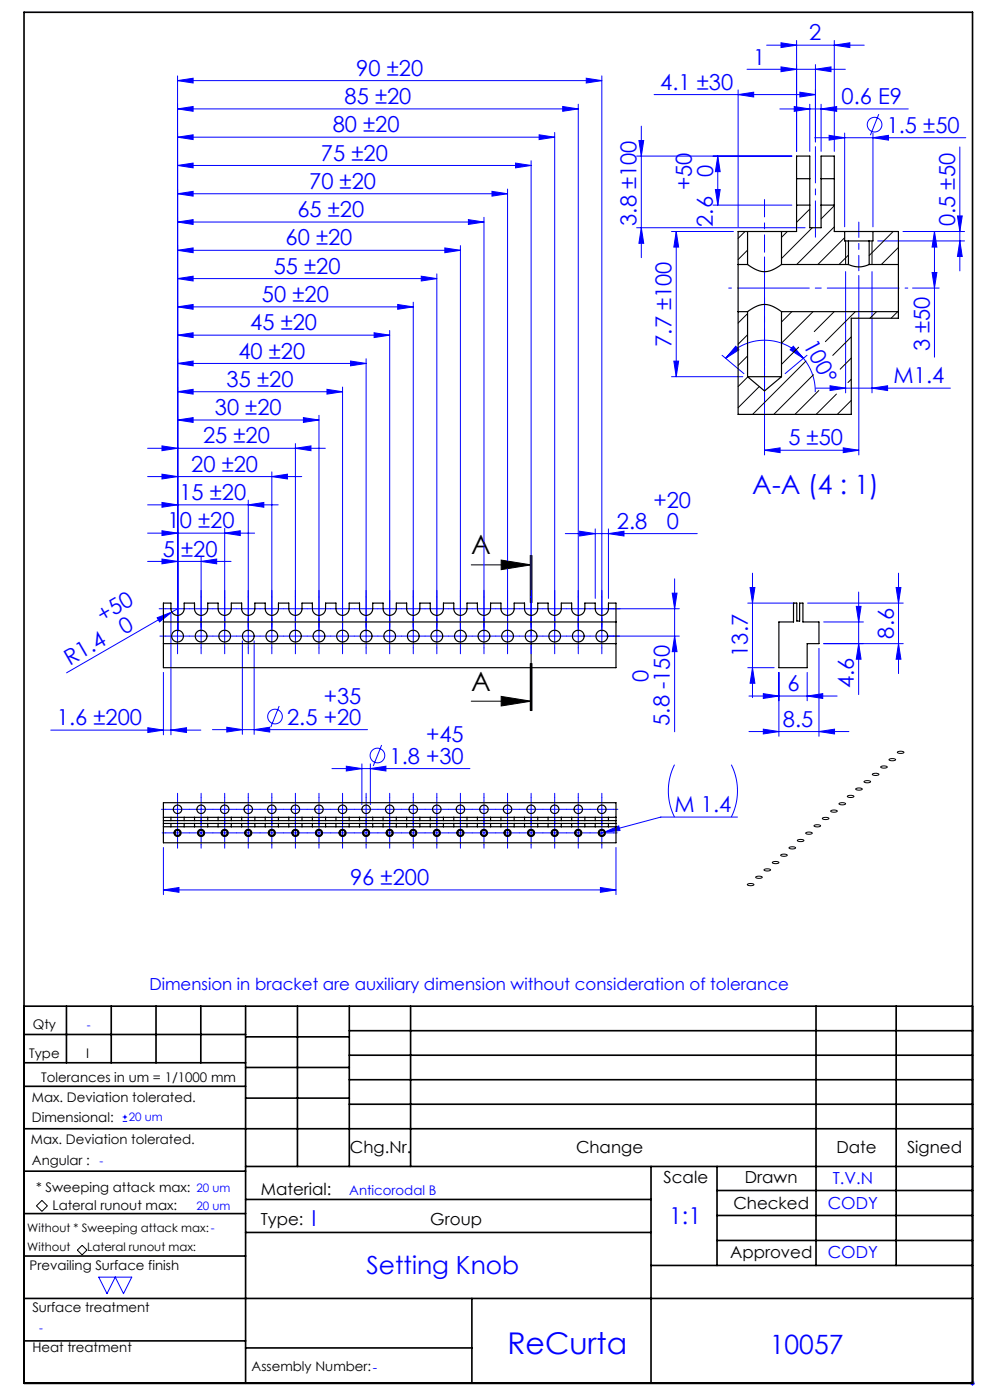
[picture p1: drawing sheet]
<svg xmlns="http://www.w3.org/2000/svg" width="210mm" height="297mm" viewBox="0 0 210 297" stroke-linecap="round" stroke-linejoin="round" font-family="sans-serif">
<g fill="none" stroke="#00f" stroke-width=".21">
<path d="M37.7 17.1l3.3-.5v1zM37.7 16.1v121.3M37.7 17.1h90M124.4 16.6l3.3 .5-3.3 .5zM127.7 16.1v117.8M156.6 19.1v29M158.5 14.7h20.8M162.6 9.6h20.7M165.7 14.2l3.3 .5-3.3 .5zM165.7 9.1l3.3 .5-3.3 .5zM169 8.6v23.5M169.7 19.6l3.3 .5-3.3 .5z"/>
<path d="M173 14.7l3.3-.5v1zM173 13.7v16.4M177 9.6l3.3-.5v1zM177 8.6v23.5M37.7 35.1l3.3-.5v1zM37.7 29.1l3.3-.5v1zM37.7 23.1l3.3-.5v1zM37.7 35.1h75M37.7 29.1h80M37.7 23.1h85M109.4 34.6l3.3 .5-3.3 .5zM112.7 34.1v99.8"/>
<path d="M114.4 28.6l3.3 .5-3.3 .5zM117.7 28.1v105.8M119.4 22.6l3.3 .5-3.3 .5zM122.7 22.1v111.8M135 33.1h33M135.5 29.8h1l-.5 3.3zM136 26.8v27.9M138.7 20.1h34.3M152.3 33.1v10.4M152.3 33.1l.5 3.3h-1.1zM156.6 20.1l3.3-.5v1zM165.4 23.1h27.3"/>
<path d="M168.5 22.6l3.3 .5-3.3 .5zM171.8 22.1v10M172.8 29.2h32.1M174.2 23.1l3.3-.5v1zM174.2 22.1v10M175.9 28.7l3.3 .5-3.3 .5zM179.2 28.2v19.9M185.2 29.2l3.3-.5v1zM185.2 28.2v19.9M186.4 24.2l-1.8 4.5M203.6 31.2v26.3M37.7 59.1l3.3-.5v1z"/>
<path d="M37.7 53.1l3.3-.5v1zM37.7 47.1l3.3-.5v1zM37.7 41.1l3.3-.5v1zM37.7 59.1h55M37.7 53.1h60M37.7 47.1h65M37.7 41.1h70M89.4 58.6l3.3 .5-3.3 .5zM92.7 58.1v75.8M94.4 52.6l3.3 .5-3.3 .5zM97.7 52.1v81.8M99.4 46.6l3.3 .5-3.3 .5z"/>
<path d="M102.7 46.1v87.8M104.4 40.6l3.3 .5-3.3 .5zM107.7 40.1v93.8M135 48.3h35.8M136 48.3l.5 3.3h-1zM142.4 49.1h13.2M143.4 49.1v30.8M143.4 49.1l.5 3.3h-1zM151.3 43.5h16.7M151.7 40.2h1.1l-.5 3.3zM162.2 54.5v42M179.4 57.6v25.7"/>
<path d="M182.2 58.4v38.1M185 57.6v25.7M186.2 51.1h18.4M191.6 49.1h13M197.7 57.8h1l-.5 3.3zM198.2 49.1v26.7M198.2 49.1l.5 3.3h-1zM203.1 45.8h1l-.5 3.3zM203.6 51.1l.5 3.3h-1zM37.7 77.1l3.3-.5v1zM37.7 71.1l3.3-.5v1zM37.7 65.1l3.3-.5v1z"/>
<path d="M37.7 77.1h40M37.7 71.1h45M37.7 65.1h50M74.4 76.6l3.3 .5-3.3 .5zM77.7 76.1v57.8M79.4 70.6l3.3 .5-3.3 .5zM82.7 70.1v63.8M84.4 64.6l3.3 .5-3.3 .5zM87.7 64.1v69.8M142.4 79.9h15.2M142.9 76.6h1l-.5 3.3zM153.2 75.4l4.6 3.9"/>
<path d="M153.9 76a10.8 10.8 0 0 1 16.5 0M156.1 73.5l.6 .7-2.8 1.8zM168.3 73.5l2.1 2.5-2.8-1.8zM170.4 76a10.8 10.8 0 0 1 2.5 7.2M171.2 75.4l-4.7 3.9M193.6 61.1h5.6M31.3 95.1h37.7M34.4 94.6l3.3 .5-3.3 .5zM37.7 89.1l3.3-.5v1zM37.7 83.1l3.3-.5v1zM37.7 89.1h30M37.7 83.1h35"/>
<path d="M62.7 95.1l3.3-.5v1zM62.7 94.1v39.8M64.4 88.6l3.3 .5-3.3 .5zM67.7 88.1v45.8M69.4 82.6l3.3 .5-3.3 .5zM72.7 82.1v51.8M162.2 95.5l3.3-.5v1zM162.2 95.5h20M173 82.3h28.6M176.1 81.8l3.3 .5-3.3 .6zM178.9 95l3.3 .5-3.3 .5zM185 82.3l3.3-.5v1.1z"/>
<path d="M31.3 113.1h22.7M31.3 107.1h27.7M31.3 101.1h32.7M31.3 119.1h17.7M34.4 112.6l3.3 .5-3.3 .5zM34.4 106.6l3.3 .5-3.3 .5zM34.4 100.6l3.3 .5-3.3 .5zM34.4 118.6l3.3 .5-3.3 .5zM42.7 119.1l3.3-.5v1zM42.7 118.1v15.8M47.7 113.1l3.3-.5v1zM47.7 112.1v21.8"/>
<path d="M52.7 107.1l3.3-.5v1zM52.7 106.1v27.8M57.7 101.1l3.3-.5v1zM57.7 100.1v33.8M119.9 113.2h28M123 112.7l3.3 .5-3.3 .5zM126.3 112.2v14.7M129.1 113.2l3.3-.5v1zM129.1 112.2v14.7M33.3 131.1l3.1-1.3-2.6 2.1zM35.2 134.9h5M36.3 130.1v25.8"/>
<path d="M36.4 129.8l-22.3 12.9M37.7 129.1l-1.3 .7M51.4 135.9v19.9M53.9 135.9v19.9M125.2 129.1h18.9M128.7 134.9h15.4M142.6 125.8h1l-.5 3.3zM143.1 122.8v32.4M143.1 134.9l.5 3.3h-1zM158.6 127.9h10M159.1 124.6h1l-.5 3.3zM159.6 121.6v26.4"/>
<path d="M171.3 127.9h20.3M173.7 137.5v18.7M174.7 136.5h16.9M174.7 131.9h8.4M181.6 128.6h1l-.5 3.3zM182.1 136.5l.5 3.3h-1zM182.1 125.6v21.8M190.1 124.6h1l-.5 3.3zM190.6 121.6v21.3M190.6 136.5l.5 3.3h-1zM10.8 154.9h31.8M31.4 154.4l3.3 .5-3.3 .5z"/>
<path d="M34.7 142.6v13.3M36.3 154.9l3.3-.5v1zM45.1 154.8h32.9M48.1 154.3l3.3 .5-3.3 .5zM53.9 154.8l3.3-.5v1zM59.2 149.8l-1.8 4.4M81 158.1l-1.8 4.4M158.6 141.6h5.6M158.9 155.2h21.2M158.9 147.7h18.7M159.6 141.6l.5 3.3h-1zM161.9 154.7l3.3 .5-3.3 .5z"/>
<path d="M161.9 147.2l3.3 .5-3.3 .5zM165.2 142.6v13.6M171.2 147.7l3.3-.5v1zM171.2 142.6v6.1M173.7 155.2l3.3-.5v1zM34.7 179.8v10M40.2 176.7h5M40.2 171.7h5M42.7 169.2v10M70.4 163.1h29.3M73.5 162.5l3.3 .6-3.3 .5zM76.8 162.1v8.6"/>
<path d="M78.6 163.1l3.3-.6v1.1zM78.6 162.1v8.6M128.2 176.5l3.1-1.3 .2 1zM130.7 179.8v10M143.1 162.2a12.4 12.4 0 0 0 0 11.1M155.1 162.2a12.4 12.4 0 0 1 0 11.1M156.4 173.3h-16.2l-13.1 3.5M34.7 188.8l3.3-.5v1zM34.7 188.8h96M127.4 188.3l3.3 .5-3.3 .5zM26 237.9h1M26 237h1"/>
<path d="M26.5 236.5v.9M20.9 270.9h7l-1.7 3.5-1.8-3.5-1.7 3.5zM205.8 293.5h1M205.9 293.1l.7 .7M206.3 293v1M206.6 293.1l-.7 .7"/>
<circle cx="185.5" cy="26.4" r="1.56"/>
<circle cx="58.3" cy="152" r="1.56"/>
<circle cx="80.1" cy="160.3" r="1.56"/>
</g>
<g fill="none" stroke="#000" stroke-width=".21">
<path d="M179.4 51.1v5M185 51.1v5M100 119.8h12.7M106.3 118.8l6.4 1-6.4 1zM112.5 117.8v10M112.7 117.8v10M112.8 117.8v10M100 148.8h12.7M106.3 147.7l6.4 1.1-6.4 1zM112.5 140.8v10M112.7 140.8v10M112.8 140.8v10z"/>
<path d="M190.4 159.5a1.06 1.06 0 0 1 1.3 .2 1.01 1.01 0 0 1-1.3-.2zM37.8 176a.7 .7 0 0 0-.8 .5 .7 .7 0 0 0 .5 .9 .7 .7 0 0 0 .8-.5M42.8 176a.7 .7 0 0 0-.8 .5 .7 .7 0 0 0 .5 .9 .7 .7 0 0 0 .8-.5M47.8 176a.7 .7 0 0 0-.8 .5 .7 .7 0 0 0 .5 .9 .7 .7 0 0 0 .8-.5M52.8 176a.7 .7 0 0 0-.8 .5 .7 .7 0 0 0 .5 .9 .7 .7 0 0 0 .8-.5M57.8 176a.7 .7 0 0 0-.8 .5 .7 .7 0 0 0 .5 .9 .7 .7 0 0 0 .8-.5M62.8 176a.7 .7 0 0 0-.8 .5 .7 .7 0 0 0 .5 .9 .7 .7 0 0 0 .8-.5M67.8 176a.7 .7 0 0 0-.8 .5 .7 .7 0 0 0 .5 .9 .7 .7 0 0 0 .8-.5M72.8 176a.7 .7 0 0 0-.8 .5 .7 .7 0 0 0 .5 .9 .7 .7 0 0 0 .8-.5M77.8 176a.7 .7 0 0 0-.8 .5 .7 .7 0 0 0 .5 .9 .7 .7 0 0 0 .8-.5M82.8 176a.7 .7 0 0 0-.8 .5 .7 .7 0 0 0 .5 .9 .7 .7 0 0 0 .8-.5M87.8 176a.7 .7 0 0 0-.8 .5 .7 .7 0 0 0 .5 .9 .7 .7 0 0 0 .8-.5"/>
<path d="M92.8 176a.7 .7 0 0 0-.8 .5 .7 .7 0 0 0 .5 .9 .7 .7 0 0 0 .8-.5M97.8 176a.7 .7 0 0 0-.8 .5 .7 .7 0 0 0 .5 .9 .7 .7 0 0 0 .8-.5M102.8 176a.7 .7 0 0 0-.8 .5 .7 .7 0 0 0 .5 .9 .7 .7 0 0 0 .8-.5M107.8 176a.7 .7 0 0 0-.8 .5 .7 .7 0 0 0 .5 .9 .7 .7 0 0 0 .8-.5M112.8 176a.7 .7 0 0 0-.8 .5 .7 .7 0 0 0 .5 .9 .7 .7 0 0 0 .8-.5M117.8 176a.7 .7 0 0 0-.8 .5 .7 .7 0 0 0 .5 .9 .7 .7 0 0 0 .8-.5M122.8 176a.7 .7 0 0 0-.8 .5 .7 .7 0 0 0 .5 .9 .7 .7 0 0 0 .8-.5M127.8 176a.7 .7 0 0 0-.8 .5 .7 .7 0 0 0 .5 .9 .7 .7 0 0 0 .8-.5M167.4 179.8a1.06 1.06 0 0 1 1.3 .1 1.02 1.02 0 0 1-1.3-.1zM169.2 178.2a1.06 1.06 0 0 1 1.3 .2 1.01 1.01 0 0 1-1.3-.2zM170.9 176.7a1.06 1.06 0 0 1 1.4 .1 1.01 1.01 0 0 1-1.4-.1zM172.7 175.1a1.06 1.06 0 0 1 1.3 .1 1.02 1.02 0 0 1-1.3-.1z"/>
<path d="M174.5 173.6a1.06 1.06 0 0 1 1.3 .1 1.01 1.01 0 0 1-1.3-.1zM176.2 172a1.06 1.06 0 0 1 1.4 .1 1.01 1.01 0 0 1-1.4-.1zM178 170.4a1.06 1.06 0 0 1 1.4 .2 1.01 1.01 0 0 1-1.4-.2zM179.8 168.9a1.06 1.06 0 0 1 1.3 .1 1.02 1.02 0 0 1-1.3-.1zM181.5 167.3a1.06 1.06 0 0 1 1.4 .2 1.01 1.01 0 0 1-1.4-.2zM183.3 165.8a1.06 1.06 0 0 1 1.4 .1 1.01 1.01 0 0 1-1.4-.1zM185.1 164.2a1.06 1.06 0 0 1 1.3 .1 1.02 1.02 0 0 1-1.3-.1zM186.8 162.6a1.06 1.06 0 0 1 1.4 .2 1.01 1.01 0 0 1-1.4-.2zM188.6 161.1a1.06 1.06 0 0 1 1.4 .1 1.01 1.01 0 0 1-1.4-.1zM158.6 187.6a1.06 1.06 0 0 1 1.3 .1 1.01 1.01 0 0 1-1.3-.1zM160.3 186a1.06 1.06 0 0 1 1.4 .2 1.02 1.02 0 0 1-1.4-.2zM162.1 184.5a1.06 1.06 0 0 1 1.3 .1 1.01 1.01 0 0 1-1.3-.1z"/>
<path d="M163.9 182.9a1.06 1.06 0 0 1 1.3 .1 1.01 1.01 0 0 1-1.3-.1zM165.6 181.4a1.06 1.06 0 0 1 1.4 .1 1.02 1.02 0 0 1-1.4-.1zM8.9 254.7l1.2 1.1-1.2 1.2-1.2-1.2zM16.4 265.2l1-1 1 1-1 1z"/>
</g>
<path d="M112.7 117.8v33" fill="none" stroke="#000" stroke-width=".21" stroke-dasharray="6.3 1.3 1.3 1.3" stroke-dashoffset="2"/>
<g fill="none" stroke="#00f" stroke-width=".21" stroke-dasharray="15.2 1.3 1.3 1.3">
<path d="M35.2 134.9h-1.3M35.2 129.1h-1.4M37.7 132.4v-1.2M37.7 137.4v1.3M37.7 129.1v-2.5M37.7 129.1h-2.5M37.7 129.1v2.5M37.7 129.1h2.5M37.7 126.6v-1.4M37.7 131.6v1.4M42.7 134.9v-2.5M42.7 134.9h-2.5"/>
<path d="M42.7 134.9v2.5M42.7 134.9h2.5M42.7 132.4v-1.2M42.7 137.4v1.3M42.7 129.1v-2.5M42.7 129.1h-2.5M42.7 129.1v2.5M42.7 129.1h2.5M42.7 126.6v-1.4M42.7 131.6v1.4M47.7 134.9v-2.5M47.7 134.9h-2.5"/>
<path d="M47.7 134.9v2.5M47.7 134.9h2.5M47.7 132.4v-1.2M47.7 137.4v1.3M47.7 129.1v-2.5M47.7 129.1h-2.5M47.7 129.1v2.5M47.7 129.1h2.5M47.7 126.6v-1.4M47.7 131.6v1.4M52.7 134.9v-2.5M52.7 134.9h-2.5"/>
<path d="M52.7 134.9v2.5M52.7 134.9h2.5M52.7 132.4v-1.2M52.7 137.4v1.3M52.7 129.1v-2.5M52.7 129.1h-2.5M52.7 129.1v2.5M52.7 129.1h2.5M52.7 126.6v-1.4M52.7 131.6v1.4M57.7 134.9v-2.5M57.7 134.9h-2.5"/>
<path d="M57.7 134.9v2.5M57.7 134.9h2.5M57.7 132.4v-1.2M57.7 137.4v1.3M57.7 129.1v-2.5M57.7 129.1h-2.5M57.7 129.1v2.5M57.7 129.1h2.5M57.7 126.6v-1.4M57.7 131.6v1.4M62.7 134.9v-2.5M62.7 134.9h-2.5"/>
<path d="M62.7 134.9v2.5M62.7 134.9h2.5M62.7 132.4v-1.2M62.7 137.4v1.3M62.7 129.1v-2.5M62.7 129.1h-2.5M62.7 129.1v2.5M62.7 129.1h2.5M62.7 126.6v-1.4M62.7 131.6v1.4M67.7 134.9v-2.5M67.7 134.9h-2.5"/>
<path d="M67.7 134.9v2.5M67.7 134.9h2.5M67.7 132.4v-1.2M67.7 137.4v1.3M67.7 129.1v-2.5M67.7 129.1h-2.5M67.7 129.1v2.5M67.7 129.1h2.5M67.7 126.6v-1.4M67.7 131.6v1.4M72.7 134.9v-2.5M72.7 134.9h-2.5"/>
<path d="M72.7 134.9v2.5M72.7 134.9h2.5M72.7 132.4v-1.2M72.7 137.4v1.3M72.7 129.1v-2.5M72.7 129.1h-2.5M72.7 129.1v2.5M72.7 129.1h2.5M72.7 126.6v-1.4M72.7 131.6v1.4M77.7 134.9v-2.5M77.7 134.9h-2.5"/>
<path d="M77.7 134.9v2.5M77.7 134.9h2.5M77.7 132.4v-1.2M77.7 137.4v1.3M77.7 129.1v-2.5M77.7 129.1h-2.5M77.7 129.1v2.5M77.7 129.1h2.5M77.7 126.6v-1.4M77.7 131.6v1.4M82.7 134.9v-2.5M82.7 134.9h-2.5"/>
<path d="M82.7 134.9v2.5M82.7 134.9h2.5M82.7 132.4v-1.2M82.7 137.4v1.3M82.7 129.1v-2.5M82.7 129.1h-2.5M82.7 129.1v2.5M82.7 129.1h2.5M82.7 126.6v-1.4M82.7 131.6v1.4M87.7 134.9v-2.5M87.7 134.9h-2.5"/>
<path d="M87.7 134.9v2.5M87.7 134.9h2.5M87.7 132.4v-1.2M87.7 137.4v1.3M87.7 129.1v-2.5M87.7 129.1h-2.5M87.7 129.1v2.5M87.7 129.1h2.5M87.7 126.6v-1.4M87.7 131.6v1.4M92.7 134.9v-2.5M92.7 134.9h-2.5"/>
<path d="M92.7 134.9v2.5M92.7 134.9h2.5M92.7 132.4v-1.2M92.7 137.4v1.3M92.7 129.1v-2.5M92.7 129.1h-2.5M92.7 129.1v2.5M92.7 129.1h2.5M92.7 126.6v-1.4M92.7 131.6v1.4M97.7 134.9v-2.5M97.7 134.9h-2.5"/>
<path d="M97.7 134.9v2.5M97.7 134.9h2.5M97.7 132.4v-1.2M97.7 137.4v1.3M97.7 129.1v-2.5M97.7 129.1h-2.5M97.7 129.1v2.5M97.7 129.1h2.5M97.7 126.6v-1.4M97.7 131.6v1.4M102.7 134.9v-2.5M102.7 134.9h-2.5"/>
<path d="M102.7 134.9v2.5M102.7 134.9h2.5M102.7 132.4v-1.2M102.7 137.4v1.3M102.7 129.1v-2.5M102.7 129.1h-2.5M102.7 129.1v2.5M102.7 129.1h2.5M102.7 126.6v-1.4M102.7 131.6v1.4M107.7 134.9v-2.5M107.7 134.9h-2.5"/>
<path d="M107.7 134.9v2.5M107.7 134.9h2.5M107.7 132.4v-1.2M107.7 137.4v1.3M107.7 129.1v-2.5M107.7 129.1h-2.5M107.7 129.1v2.5M107.7 129.1h2.5M107.7 126.6v-1.4M107.7 131.6v1.4M112.7 134.9v-2.5M112.7 134.9h-2.5"/>
<path d="M112.7 134.9v2.5M112.7 134.9h2.5M112.7 132.4v-1.2M112.7 137.4v1.3M112.7 129.1v-2.5M112.7 129.1h-2.5M112.7 129.1v2.5M112.7 129.1h2.5M112.7 126.6v-1.4M112.7 131.6v1.4M117.7 134.9v-2.5M117.7 134.9h-2.5"/>
<path d="M117.7 134.9v2.5M117.7 134.9h2.5M117.7 132.4v-1.2M117.7 137.4v1.3M117.7 129.1v-2.5M117.7 129.1h-2.5M117.7 129.1v2.5M117.7 129.1h2.5M117.7 126.6v-1.4M117.7 131.6v1.4M122.7 134.9v-2.5M122.7 134.9h-2.5"/>
<path d="M122.7 134.9v2.5M122.7 134.9h2.5M122.7 132.4v-1.2M122.7 137.4v1.3M122.7 129.1v-2.5M122.7 129.1h-2.5M122.7 129.1v2.5M122.7 129.1h2.5M122.7 126.6v-1.4M122.7 131.6v1.4M127.7 134.9v-2.5M127.7 134.9h-2.5"/>
<path d="M127.7 134.9v2.5M127.7 134.9h2.5M127.7 132.4v-1.2M127.7 137.4v1.3M127.7 126.6v-1.4M127.7 131.6v1.4M130.2 134.9h1.2M130.2 129.1h1.4M35.2 176.7h-.8M35.2 171.7h-.9M37.7 176.7v-2.5M37.7 176.7h-2.5"/>
<path d="M37.7 176.7v2.5M37.7 176.7h2.5M37.7 174.2v-.8M37.7 179.2v.7M37.7 171.7v-2.5M37.7 171.7h-2.5M37.7 171.7v2.5M37.7 171.7h2.5M37.7 169.2v-.9M37.7 174.2v.9M42.7 174.2v-.8M42.7 179.2v.7"/>
<path d="M42.7 169.2v-.9M42.7 174.2v.9M47.7 176.7v-2.5M47.7 176.7h-2.5M47.7 176.7v2.5M47.7 176.7h2.5M47.7 174.2v-.8M47.7 179.2v.7M47.7 171.7v-2.5M47.7 171.7h-2.5M47.7 171.7v2.5M47.7 171.7h2.5"/>
<path d="M47.7 169.2v-.9M47.7 174.2v.9M52.7 176.7v-2.5M52.7 176.7h-2.5M52.7 176.7v2.5M52.7 176.7h2.5M52.7 174.2v-.8M52.7 179.2v.7M52.7 171.7v-2.5M52.7 171.7h-2.5M52.7 171.7v2.5M52.7 171.7h2.5"/>
<path d="M52.7 169.2v-.9M52.7 174.2v.9M57.7 176.7v-2.5M57.7 176.7h-2.5M57.7 176.7v2.5M57.7 176.7h2.5M57.7 174.2v-.8M57.7 179.2v.7M57.7 171.7v-2.5M57.7 171.7h-2.5M57.7 171.7v2.5M57.7 171.7h2.5"/>
<path d="M57.7 169.2v-.9M57.7 174.2v.9M62.7 176.7v-2.5M62.7 176.7h-2.5M62.7 176.7v2.5M62.7 176.7h2.5M62.7 174.2v-.8M62.7 179.2v.7M62.7 171.7v-2.5M62.7 171.7h-2.5M62.7 171.7v2.5M62.7 171.7h2.5"/>
<path d="M62.7 169.2v-.9M62.7 174.2v.9M67.7 176.7v-2.5M67.7 176.7h-2.5M67.7 176.7v2.5M67.7 176.7h2.5M67.7 174.2v-.8M67.7 179.2v.7M67.7 171.7v-2.5M67.7 171.7h-2.5M67.7 171.7v2.5M67.7 171.7h2.5"/>
<path d="M67.7 169.2v-.9M67.7 174.2v.9M72.7 176.7v-2.5M72.7 176.7h-2.5M72.7 176.7v2.5M72.7 176.7h2.5M72.7 174.2v-.8M72.7 179.2v.7M72.7 171.7v-2.5M72.7 171.7h-2.5M72.7 171.7v2.5M72.7 171.7h2.5"/>
<path d="M72.7 169.2v-.9M72.7 174.2v.9M77.7 176.7v-2.5M77.7 176.7h-2.5M77.7 176.7v2.5M77.7 176.7h2.5M77.7 174.2v-.8M77.7 179.2v.7M77.7 171.7v-2.5M77.7 171.7h-2.5M77.7 171.7v2.5M77.7 171.7h2.5"/>
<path d="M77.7 169.2v-.9M77.7 174.2v.9M82.7 176.7v-2.5M82.7 176.7h-2.5M82.7 176.7v2.5M82.7 176.7h2.5M82.7 174.2v-.8M82.7 179.2v.7M82.7 171.7v-2.5M82.7 171.7h-2.5M82.7 171.7v2.5M82.7 171.7h2.5"/>
<path d="M82.7 169.2v-.9M82.7 174.2v.9M87.7 176.7v-2.5M87.7 176.7h-2.5M87.7 176.7v2.5M87.7 176.7h2.5M87.7 174.2v-.8M87.7 179.2v.7M87.7 171.7v-2.5M87.7 171.7h-2.5M87.7 171.7v2.5M87.7 171.7h2.5"/>
<path d="M87.7 169.2v-.9M87.7 174.2v.9M92.7 176.7v-2.5M92.7 176.7h-2.5M92.7 176.7v2.5M92.7 176.7h2.5M92.7 174.2v-.8M92.7 179.2v.7M92.7 171.7v-2.5M92.7 171.7h-2.5M92.7 171.7v2.5M92.7 171.7h2.5"/>
<path d="M92.7 169.2v-.9M92.7 174.2v.9M97.7 176.7v-2.5M97.7 176.7h-2.5M97.7 176.7v2.5M97.7 176.7h2.5M97.7 174.2v-.8M97.7 179.2v.7M97.7 171.7v-2.5M97.7 171.7h-2.5M97.7 171.7v2.5M97.7 171.7h2.5"/>
<path d="M97.7 169.2v-.9M97.7 174.2v.9M102.7 176.7v-2.5M102.7 176.7h-2.5M102.7 176.7v2.5M102.7 176.7h2.5M102.7 174.2v-.8M102.7 179.2v.7M102.7 171.7v-2.5M102.7 171.7h-2.5M102.7 171.7v2.5M102.7 171.7h2.5"/>
<path d="M102.7 169.2v-.9M102.7 174.2v.9M107.7 176.7v-2.5M107.7 176.7h-2.5M107.7 176.7v2.5M107.7 176.7h2.5M107.7 174.2v-.8M107.7 179.2v.7M107.7 171.7v-2.5M107.7 171.7h-2.5M107.7 171.7v2.5M107.7 171.7h2.5"/>
<path d="M107.7 169.2v-.9M107.7 174.2v.9M112.7 176.7v-2.5M112.7 176.7h-2.5M112.7 176.7v2.5M112.7 176.7h2.5M112.7 174.2v-.8M112.7 179.2v.7M112.7 171.7v-2.5M112.7 171.7h-2.5M112.7 171.7v2.5M112.7 171.7h2.5"/>
<path d="M112.7 169.2v-.9M112.7 174.2v.9M117.7 176.7v-2.5M117.7 176.7h-2.5M117.7 176.7v2.5M117.7 176.7h2.5M117.7 174.2v-.8M117.7 179.2v.7M117.7 171.7v-2.5M117.7 171.7h-2.5M117.7 171.7v2.5M117.7 171.7h2.5"/>
<path d="M117.7 169.2v-.9M117.7 174.2v.9M122.7 176.7v-2.5M122.7 176.7h-2.5M122.7 176.7v2.5M122.7 176.7h2.5M122.7 174.2v-.8M122.7 179.2v.7M122.7 171.7v-2.5M122.7 171.7h-2.5M122.7 171.7v2.5M122.7 171.7h2.5"/>
<path d="M122.7 169.2v-.9M122.7 174.2v.9M127.7 176.7v-2.5M127.7 176.7h-2.5M127.7 176.7v2.5M127.7 176.7h2.5M127.7 174.2v-.8M127.7 179.2v.7M127.7 171.7v-2.5M127.7 171.7h-2.5M127.7 171.7v2.5M127.7 171.7h2.5"/>
<path d="M127.7 169.2v-.9M127.7 174.2v.9M130.2 176.7h.7M130.2 171.7h.9"/>
</g>
<path d="M182.2 57.4v-10.3" fill="none" stroke="#00f" stroke-width=".21" stroke-dasharray="15.2 1.3 1.3 1.3" stroke-dashoffset="12"/>
<path d="M154.6 61.1h38" fill="none" stroke="#00f" stroke-width=".21" stroke-dasharray="15.2 1.3 1.3 1.3" stroke-dashoffset="-1.9"/>
<path d="M162.2 53.5v-11.2" fill="none" stroke="#00f" stroke-width=".21" stroke-dasharray="15.2 1.3 1.3 1.3" stroke-dashoffset="11.6"/>
<path d="M162.2 77.6v-14.5" fill="none" stroke="#00f" stroke-width=".21" stroke-dasharray="15.2 1.3 1.3 1.3" stroke-dashoffset="7.3"/>
<path d="M162.2 77.9v7" fill="none" stroke="#00f" stroke-width=".21" stroke-dasharray="15.2 1.3 1.3 1.3" stroke-dashoffset="13.6"/>
<path d="M173 50.3v-19.2" fill="none" stroke="#00f" stroke-width=".21" stroke-dasharray="15.2 1.3 1.3 1.3" stroke-dashoffset="7.5"/>
<g fill="none" stroke="#000" stroke-width=".35">
<path d="M5.1 2.6h201.2v290.9h-201.2zM5.1 213.5h201.2M5.1 219.5h47M14.1 213.5v12M23.6 213.5v12M33.1 213.5v12M42.6 213.5v12M52.1 213.5v80M52.1 220h22M63.1 213.5v34M74.1 218.7h132.2M74.1 213.5v34"/>
<path d="M87.1 213.5v34M173.1 213.5v55M190.1 213.5v55M5.1 239.5h201.2M5.1 230.5h47M5.1 225.5h47M52.1 226.5h22M52.1 233h22M74.1 223.9h132.2M74.1 229.1h132.2M74.1 234.3h132.2M5.1 257.5h47"/>
<path d="M5.1 248.5h47M52.1 247.5h154.2M52.1 254.5h86M138.1 247.5v46M152.1 247.5v21M152.1 252.6h54.2M152.1 257.9h54.2M5.1 275.5h201.2M5.1 266.5h47M52.1 261.5h86M100.1 275.5v18M138.1 268.5h68.2"/>
<path d="M152.1 263.2h54.2M5.1 284.5h47M52.1 286h48"/>
</g>
<path d="M106.3 118.8l6.4 1-6.4 1zM106.3 147.7l6.4 1.1-6.4 1z" fill="#000"/>
<g fill="#00f">
<path d="M33.3 131.1l3.1-1.3-2.6 2.1z"/>
<path d="M168.3 73.5l2.1 2.5-2.8-1.8zM156.1 73.5l.6 .7-2.8 1.8z"/>
<path d="M185 82.3l3.3-.5v1.1zM176.1 81.8l3.3 .5-3.3 .6z"/>
<path d="M161.9 154.7l3.3 .5-3.3 .5zM173.7 155.2l3.3-.5v1zM161.9 147.2l3.3 .5-3.3 .5zM171.2 147.7l3.3-.5v1zM34.4 112.6l3.3 .5-3.3 .5zM47.7 113.1l3.3-.5v1zM34.4 106.6l3.3 .5-3.3 .5zM52.7 107.1l3.3-.5v1zM34.4 100.6l3.3 .5-3.3 .5zM57.7 101.1l3.3-.5v1zM34.4 94.6l3.3 .5-3.3 .5zM62.7 95.1l3.3-.5v1zM37.7 89.1l3.3-.5v1zM64.4 88.6l3.3 .5-3.3 .5zM37.7 83.1l3.3-.5v1zM69.4 82.6l3.3 .5-3.3 .5zM37.7 77.1l3.3-.5v1zM74.4 76.6l3.3 .5-3.3 .5zM37.7 71.1l3.3-.5v1zM79.4 70.6l3.3 .5-3.3 .5zM37.7 65.1l3.3-.5v1zM84.4 64.6l3.3 .5-3.3 .5zM37.7 59.1l3.3-.5v1zM89.4 58.6l3.3 .5-3.3 .5zM37.7 53.1l3.3-.5v1zM94.4 52.6l3.3 .5-3.3 .5zM37.7 47.1l3.3-.5v1zM99.4 46.6l3.3 .5-3.3 .5zM37.7 41.1l3.3-.5v1zM104.4 40.6l3.3 .5-3.3 .5zM37.7 35.1l3.3-.5v1zM109.4 34.6l3.3 .5-3.3 .5zM37.7 29.1l3.3-.5v1zM114.4 28.6l3.3 .5-3.3 .5zM37.7 23.1l3.3-.5v1zM119.4 22.6l3.3 .5-3.3 .5zM37.7 17.1l3.3-.5v1zM124.4 16.6l3.3 .5-3.3 .5zM48.1 154.3l3.3 .5-3.3 .5zM53.9 154.8l3.3-.5v1zM123 112.7l3.3 .5-3.3 .5zM129.1 113.2l3.3-.5v1zM73.5 162.5l3.3 .6-3.3 .5zM78.6 163.1l3.3-.6v1.1zM128.2 176.5l3.3-.3-.2-1zM156.6 20.1l3.3-.5v1zM169.7 19.6l3.3 .5-3.3 .5zM165.7 9.1l3.3 .5-3.3 .5zM177 9.6l3.3-.5v1zM162.2 95.5l3.3-.5v1zM178.9 95l3.3 .5-3.3 .5zM175.9 28.7l3.3 .5-3.3 .5zM185.2 29.2l3.3-.5v1z"/>
<path d="M34.4 118.6l3.3 .5-3.3 .5zM42.7 119.1l3.3-.5v1z"/>
<path d="M165.7 14.2l3.3 .5-3.3 .5zM173 14.7l3.3-.5v1z"/>
<path d="M197.7 57.8h1l-.5 3.3zM198.2 49.1l.5 3.3h-1z"/>
<path d="M142.9 76.6h1l-.5 3.3zM143.4 49.1l.5 3.3h-1z"/>
<path d="M142.6 125.8h1l-.5 3.3zM143.1 134.9l.5 3.3h-1z"/>
<path d="M190.1 124.6h1l-.5 3.3zM190.6 136.5l.5 3.3h-1z"/>
<path d="M159.1 124.6h1l-.5 3.3zM159.6 141.6l.5 3.3h-1zM181.6 128.6h1l-.5 3.3zM182.1 136.5l.5 3.3h-1zM152.3 33.1l.5 3.3h-1.1zM151.7 40.2h1.1l-.5 3.3zM135.5 29.8h1l-.5 3.3zM136 48.3l.5 3.3h-1zM203.1 45.8h1l-.5 3.3zM203.6 51.1l.5 3.3h-1z"/>
<path d="M34.7 188.8l3.3-.5v1zM127.4 188.3l3.3 .5-3.3 .5z"/>
<path d="M31.4 154.4l3.3 .5-3.3 .5zM36.3 154.9l3.3-.5v1zM168.5 22.6l3.3 .5-3.3 .5zM174.2 23.1l3.3-.5v1z"/>
</g>
<g fill="none" stroke="#000" stroke-width=".25">
<path d="M169 37.9v5.6M169 37.9v-4.8h2.8v4.8M169 37.9h2.8M171.8 37.9v5.6M174.2 37.9v5.6M174.2 37.9v-4.8h2.8v4.8M174.2 37.9h2.8M177 37.9v5.6M156.6 56.1v10M156.6 56.1h2M158.6 56.1a5 5 0 0 0 6.5 .5l.7-.5M158.6 49.1h7.2"/>
<path d="M158.6 49.1v7M158.6 49.1h-2v7M165.8 49.1v7M165.8 56.1h14.2M169 43.5v5.6h-3.2M169 43.5h2.8M171.8 43.5v4.8h2.4v-4.8M174.2 43.5h2.8M177 43.5v5.6h2.2M179.2 49.1h6M179.2 49.1v2h.8M180 56.1a5 5 0 0 0 4.4 0"/>
<path d="M180 51.1h4.4M180 51.1v5M184.4 56.1h6.2M184.4 51.1v5M185.2 49.1h5.4v7M185.2 49.1v2h-.8M190.6 56.1v10M156.6 66.1h2M156.6 66.1v21.8h24v-20.4h10v-1.4M158.6 79.9h7.2M158.6 66.1a5 5 0 0 1 6.5-.5l.7 .5M158.6 66.1v13.8"/>
<path d="M158.6 79.9l3.6 3 3.6-3M165.8 66.1v13.8M165.8 66.1h24.8M34.7 127.9h1.6a2.3 2.3 0 0 0 .5 2.3 1.4 1.4 0 0 0 1.5 .2 1.4 1.4 0 0 0 .8-1.3v-1.2h2.2a2.3 2.3 0 0 0 .5 2.3 1.4 1.4 0 0 0 1.5 .2 1.4 1.4 0 0 0 .8-1.3v-1.2h2.2a2.3 2.3 0 0 0 .5 2.3 1.4 1.4 0 0 0 1.5 .2 1.4 1.4 0 0 0 .8-1.3v-1.2h2.2a2.3 2.3 0 0 0 .5 2.3 1.4 1.4 0 0 0 1.5 .2 1.4 1.4 0 0 0 .8-1.3v-1.2h2.2a2.3 2.3 0 0 0 .5 2.3 1.4 1.4 0 0 0 1.5 .2 1.4 1.4 0 0 0 .8-1.3v-1.2h2.2a2.3 2.3 0 0 0 .5 2.3 1.4 1.4 0 0 0 1.5 .2 1.4 1.4 0 0 0 .8-1.3v-1.2h2.2a2.3 2.3 0 0 0 .5 2.3 1.4 1.4 0 0 0 1.5 .2 1.4 1.4 0 0 0 .8-1.3v-1.2h2.2a2.3 2.3 0 0 0 .5 2.3 1.4 1.4 0 0 0 1.5 .2 1.4 1.4 0 0 0 .8-1.3v-1.2h2.2a2.3 2.3 0 0 0 .5 2.3 1.4 1.4 0 0 0 1.5 .2 1.4 1.4 0 0 0 .8-1.3v-1.2h2.2a2.3 2.3 0 0 0 .5 2.3 1.4 1.4 0 0 0 1.5 .2 1.4 1.4 0 0 0 .8-1.3v-1.2h2.2a2.3 2.3 0 0 0 .5 2.3 1.4 1.4 0 0 0 1.5 .2 1.4 1.4 0 0 0 .8-1.3v-1.2h2.2a2.3 2.3 0 0 0 .5 2.3 1.4 1.4 0 0 0 1.5 .2 1.4 1.4 0 0 0 .8-1.3v-1.2h2.2a2.3 2.3 0 0 0 .5 2.3 1.4 1.4 0 0 0 1.5 .2 1.4 1.4 0 0 0 .8-1.3v-1.2h2.2a2.3 2.3 0 0 0 .5 2.3 1.4 1.4 0 0 0 1.5 .2 1.4 1.4 0 0 0 .8-1.3v-1.2h2.2a2.3 2.3 0 0 0 .5 2.3 1.4 1.4 0 0 0 1.5 .2 1.4 1.4 0 0 0 .8-1.3v-1.2h2.2a2.3 2.3 0 0 0 .5 2.3 1.4 1.4 0 0 0 1.5 .2 1.4 1.4 0 0 0 .8-1.3v-1.2h2.2a2.3 2.3 0 0 0 .5 2.3 1.4 1.4 0 0 0 1.5 .2 1.4 1.4 0 0 0 .8-1.3v-1.2h2.2a2.3 2.3 0 0 0 .5 2.3 1.4 1.4 0 0 0 1.5 .2 1.4 1.4 0 0 0 .8-1.3v-1.2h2.2a2.3 2.3 0 0 0 .5 2.3 1.4 1.4 0 0 0 1.5 .2 1.4 1.4 0 0 0 .8-1.3v-1.2h1.6v13.7h-96zM34.7 136.5h96M34.7 131.9h96M168.3 127.9h.7v3.8h.6v-3.8h.7v4h3.4v4.6h-2.5v5.1h-6v-9.7h3.1zM34.7 170.3h96v8.5h-96zM34.7 174.1h1.6M34.7 173.4h1.6M34.7 175.4h1.6M34.7 174.7h1.6"/>
<path d="M36.3 174.1h2.8M36.3 173.4h2.8M36.3 175.4h2.8M36.3 174.7h2.8M36.3 173.4v.7M36.3 174.7v.7M39.1 173.4v.7M39.1 174.7v.7M39.1 174.1h2.2M39.1 173.4h2.2M39.1 175.4h2.2M39.1 174.7h2.2"/>
<path d="M41.3 174.1h2.8M41.3 173.4h2.8M41.3 175.4h2.8M41.3 174.7h2.8M41.3 173.4v.7M41.3 174.7v.7M44.1 173.4v.7M44.1 174.7v.7M44.1 174.1h2.2M44.1 173.4h2.2M44.1 175.4h2.2M44.1 174.7h2.2"/>
<path d="M46.3 174.1h2.8M46.3 173.4h2.8M46.3 175.4h2.8M46.3 174.7h2.8M46.3 173.4v.7M46.3 174.7v.7M49.1 173.4v.7M49.1 174.7v.7M49.1 174.1h2.2M49.1 173.4h2.2M49.1 175.4h2.2M49.1 174.7h2.2"/>
<path d="M51.3 174.1h2.8M51.3 173.4h2.8M51.3 175.4h2.8M51.3 174.7h2.8M51.3 173.4v.7M51.3 174.7v.7M54.1 173.4v.7M54.1 174.7v.7M54.1 174.1h2.2M54.1 173.4h2.2M54.1 175.4h2.2M54.1 174.7h2.2"/>
<path d="M56.3 174.1h2.8M56.3 173.4h2.8M56.3 175.4h2.8M56.3 174.7h2.8M56.3 173.4v.7M56.3 174.7v.7M59.1 173.4v.7M59.1 174.7v.7M59.1 174.1h2.2M59.1 173.4h2.2M59.1 175.4h2.2M59.1 174.7h2.2"/>
<path d="M61.3 174.1h2.8M61.3 173.4h2.8M61.3 175.4h2.8M61.3 174.7h2.8M61.3 173.4v.7M61.3 174.7v.7M64.1 173.4v.7M64.1 174.7v.7M64.1 174.1h2.2M64.1 173.4h2.2M64.1 175.4h2.2M64.1 174.7h2.2"/>
<path d="M66.3 174.1h2.8M66.3 173.4h2.8M66.3 175.4h2.8M66.3 174.7h2.8M66.3 173.4v.7M66.3 174.7v.7M69.1 173.4v.7M69.1 174.7v.7M69.1 174.1h2.2M69.1 173.4h2.2M69.1 175.4h2.2M69.1 174.7h2.2"/>
<path d="M71.3 174.1h2.8M71.3 173.4h2.8M71.3 175.4h2.8M71.3 174.7h2.8M71.3 173.4v.7M71.3 174.7v.7M74.1 173.4v.7M74.1 174.7v.7M74.1 174.1h2.2M74.1 173.4h2.2M74.1 175.4h2.2M74.1 174.7h2.2"/>
<path d="M76.3 174.1h2.8M76.3 173.4h2.8M76.3 175.4h2.8M76.3 174.7h2.8M76.3 173.4v.7M76.3 174.7v.7M79.1 173.4v.7M79.1 174.7v.7M79.1 174.1h2.2M79.1 173.4h2.2M79.1 175.4h2.2M79.1 174.7h2.2"/>
<path d="M81.3 174.1h2.8M81.3 173.4h2.8M81.3 175.4h2.8M81.3 174.7h2.8M81.3 173.4v.7M81.3 174.7v.7M84.1 173.4v.7M84.1 174.7v.7M84.1 174.1h2.2M84.1 173.4h2.2M84.1 175.4h2.2M84.1 174.7h2.2"/>
<path d="M86.3 174.1h2.8M86.3 173.4h2.8M86.3 175.4h2.8M86.3 174.7h2.8M86.3 173.4v.7M86.3 174.7v.7M89.1 173.4v.7M89.1 174.7v.7M89.1 174.1h2.2M89.1 173.4h2.2M89.1 175.4h2.2M89.1 174.7h2.2"/>
<path d="M91.3 174.1h2.8M91.3 173.4h2.8M91.3 175.4h2.8M91.3 174.7h2.8M91.3 173.4v.7M91.3 174.7v.7M94.1 173.4v.7M94.1 174.7v.7M94.1 174.1h2.2M94.1 173.4h2.2M94.1 175.4h2.2M94.1 174.7h2.2"/>
<path d="M96.3 174.1h2.8M96.3 173.4h2.8M96.3 175.4h2.8M96.3 174.7h2.8M96.3 173.4v.7M96.3 174.7v.7M99.1 173.4v.7M99.1 174.7v.7M99.1 174.1h2.2M99.1 173.4h2.2M99.1 175.4h2.2M99.1 174.7h2.2"/>
<path d="M101.3 174.1h2.8M101.3 173.4h2.8M101.3 175.4h2.8M101.3 174.7h2.8M101.3 173.4v.7M101.3 174.7v.7M104.1 173.4v.7M104.1 174.7v.7M104.1 174.1h2.2M104.1 173.4h2.2M104.1 175.4h2.2M104.1 174.7h2.2"/>
<path d="M106.3 174.1h2.8M106.3 173.4h2.8M106.3 175.4h2.8M106.3 174.7h2.8M106.3 173.4v.7M106.3 174.7v.7M109.1 173.4v.7M109.1 174.7v.7M109.1 174.1h2.2M109.1 173.4h2.2M109.1 175.4h2.2M109.1 174.7h2.2"/>
<path d="M111.3 174.1h2.8M111.3 173.4h2.8M111.3 175.4h2.8M111.3 174.7h2.8M111.3 173.4v.7M111.3 174.7v.7M114.1 173.4v.7M114.1 174.7v.7M114.1 174.1h2.2M114.1 173.4h2.2M114.1 175.4h2.2M114.1 174.7h2.2"/>
<path d="M116.3 174.1h2.8M116.3 173.4h2.8M116.3 175.4h2.8M116.3 174.7h2.8M116.3 173.4v.7M116.3 174.7v.7M119.1 173.4v.7M119.1 174.7v.7M119.1 174.1h2.2M119.1 173.4h2.2M119.1 175.4h2.2M119.1 174.7h2.2"/>
<path d="M121.3 174.1h2.8M121.3 173.4h2.8M121.3 175.4h2.8M121.3 174.7h2.8M121.3 173.4v.7M121.3 174.7v.7M124.1 173.4v.7M124.1 174.7v.7M124.1 174.1h2.2M124.1 173.4h2.2M124.1 175.4h2.2M124.1 174.7h2.2"/>
<path d="M126.3 174.1h2.8M126.3 173.4h2.8M126.3 175.4h2.8M126.3 174.7h2.8M126.3 173.4v.7M126.3 174.7v.7M129.1 173.4v.7M129.1 174.7v.7M129.1 174.1h1.6M129.1 173.4h1.6M129.1 175.4h1.6M129.1 174.7h1.6"/>
<circle cx="37.7" cy="134.9" r="1.25"/>
<circle cx="42.7" cy="134.9" r="1.25"/>
<circle cx="47.7" cy="134.9" r="1.25"/>
<circle cx="52.7" cy="134.9" r="1.25"/>
<circle cx="57.7" cy="134.9" r="1.25"/>
<circle cx="62.7" cy="134.9" r="1.25"/>
<circle cx="67.7" cy="134.9" r="1.25"/>
<circle cx="72.7" cy="134.9" r="1.25"/>
<circle cx="77.7" cy="134.9" r="1.25"/>
<circle cx="82.7" cy="134.9" r="1.25"/>
<circle cx="87.7" cy="134.9" r="1.25"/>
<circle cx="92.7" cy="134.9" r="1.25"/>
<circle cx="97.7" cy="134.9" r="1.25"/>
<circle cx="102.7" cy="134.9" r="1.25"/>
<circle cx="107.7" cy="134.9" r="1.25"/>
<circle cx="112.7" cy="134.9" r="1.25"/>
<circle cx="117.7" cy="134.9" r="1.25"/>
<circle cx="122.7" cy="134.9" r="1.25"/>
<circle cx="127.7" cy="134.9" r="1.25"/>
<circle cx="37.7" cy="176.7" r=".75"/>
<circle cx="37.7" cy="176.7" r=".55"/>
<circle cx="37.7" cy="171.7" r=".9"/>
<circle cx="42.7" cy="176.7" r=".75"/>
<circle cx="42.7" cy="176.7" r=".55"/>
<circle cx="42.7" cy="171.7" r=".9"/>
<circle cx="47.7" cy="176.7" r=".55"/>
<circle cx="47.7" cy="176.7" r=".75"/>
<circle cx="47.7" cy="171.7" r=".9"/>
<circle cx="52.7" cy="176.7" r=".55"/>
<circle cx="52.7" cy="176.7" r=".75"/>
<circle cx="52.7" cy="171.7" r=".9"/>
<circle cx="57.7" cy="176.7" r=".75"/>
<circle cx="57.7" cy="176.7" r=".55"/>
<circle cx="57.7" cy="171.7" r=".9"/>
<circle cx="62.7" cy="176.7" r=".75"/>
<circle cx="62.7" cy="176.7" r=".55"/>
<circle cx="62.7" cy="171.7" r=".9"/>
<circle cx="67.7" cy="171.7" r=".9"/>
<circle cx="67.7" cy="176.7" r=".55"/>
<circle cx="67.7" cy="176.7" r=".75"/>
<circle cx="72.7" cy="176.7" r=".55"/>
<circle cx="72.7" cy="176.7" r=".75"/>
<circle cx="72.7" cy="171.7" r=".9"/>
<circle cx="77.7" cy="176.7" r=".75"/>
<circle cx="77.7" cy="176.7" r=".55"/>
<circle cx="77.7" cy="171.7" r=".9"/>
<circle cx="82.7" cy="176.7" r=".75"/>
<circle cx="82.7" cy="176.7" r=".55"/>
<circle cx="82.7" cy="171.7" r=".9"/>
<circle cx="87.7" cy="176.7" r=".55"/>
<circle cx="87.7" cy="171.7" r=".9"/>
<circle cx="87.7" cy="176.7" r=".75"/>
<circle cx="92.7" cy="176.7" r=".55"/>
<circle cx="92.7" cy="176.7" r=".75"/>
<circle cx="92.7" cy="171.7" r=".9"/>
<circle cx="97.7" cy="176.7" r=".55"/>
<circle cx="97.7" cy="176.7" r=".75"/>
<circle cx="97.7" cy="171.7" r=".9"/>
<circle cx="102.7" cy="176.7" r=".75"/>
<circle cx="102.7" cy="176.7" r=".55"/>
<circle cx="102.7" cy="171.7" r=".9"/>
<circle cx="107.7" cy="176.7" r=".75"/>
<circle cx="107.7" cy="176.7" r=".55"/>
<circle cx="107.7" cy="171.7" r=".9"/>
<circle cx="112.7" cy="171.7" r=".9"/>
<circle cx="112.7" cy="176.7" r=".55"/>
<circle cx="112.7" cy="176.7" r=".75"/>
<circle cx="117.7" cy="176.7" r=".55"/>
<circle cx="117.7" cy="176.7" r=".75"/>
<circle cx="117.7" cy="171.7" r=".9"/>
<circle cx="122.7" cy="176.7" r=".75"/>
<circle cx="122.7" cy="176.7" r=".55"/>
<circle cx="122.7" cy="171.7" r=".9"/>
<circle cx="127.7" cy="176.7" r=".75"/>
<circle cx="127.7" cy="176.7" r=".55"/>
<circle cx="127.7" cy="171.7" r=".9"/>
</g>
<g fill="none" stroke="#000" stroke-width=".21">
<path d="M158 49.1l-1.4 1.5M158.6 53.1l-2 2M167 49.1l-1.2 1.3M171.8 44.4l-2.8 2.8M172.3 48.3l-6.5 6.5M177 43.6l-2.8 2.8M177 48.1l-8 8M179.2 50.4l-5.7 5.7M180 54.1l-2 2M189.5 49.1l-5.1 5.1M190.6 52.5l-3.6 3.6M158.6 66.5l-2 2"/>
<path d="M158.6 71l-2 2M158.6 75.5l-2 2M158.6 80l-2 2M168 66.1l-2.2 2.2M169.4 73.7l-3.6 3.6M171 76.6l-11.4 11.3M172.5 66.1l-6.7 6.7M172.5 79.5l-8.4 8.4M177 66.1l-4.3 4.2M180.6 71.5l-4 3.9M180.6 76l-2.4 2.3M181.4 66.1l-6.3 6.4"/>
<path d="M185.9 66.1l-1.4 1.4M190.4 66.1l-1.4 1.4M161.1 82l-4.5 4.5M173.7 82.8l-5.1 5.1M177.4 83.6l-4.3 4.3M180.6 80.5l-.7 .7M180.6 84.9l-3 3"/>
</g>
<text font-size="6.3" fill="#00f" x="107.6" y="287.3">ReCurta</text>
<g font-size="5.6" fill="#00f">
<text x="159.6" y="104.8">A-A (4 : 1)</text>
<text x="163.3" y="287.2">10057</text>
</g>
<g font-size="5.6">
<text x="100" y="117.6">A</text>
<text x="100" y="146.5">A</text>
</g>
<text font-size="5.3" fill="#00f" x="77.8" y="270.3">Setting Knob</text>
<text font-size="4.9" fill="#00f" x="141.9" y="259.7">1:1</text>
<g font-size="4.7" fill="#00f">
<text x="171.7" y="8.6">2</text>
<text x="75.6" y="16.1">90 ±20</text>
<text x="159.8" y="13.7">1</text>
<text x="73.1" y="22.1">85 ±20</text>
<text x="140" y="19.1">4.1 ±30</text>
<text x="178.5" y="22.1">0.6 E9</text>
<text x="70.6" y="28.1">80 ±20</text>
<text x="188.1" y="28.2">1.5 ±50</text>
<text x="68.1" y="34.1">75 ±20</text>
<text x="65.6" y="40.1">70 ±20</text>
<text x="146.7" y="40.3" transform="rotate(-90 146.7 40.3)">+50</text>
<text x="151.2" y="37.5" transform="rotate(-90 151.2 37.5)">0</text>
<text x="63.1" y="46.1">65 ±20</text>
<text x="135" y="47.9" transform="rotate(-90 135 47.9)">3.8 ±100</text>
<text x="202.6" y="48" transform="rotate(-90 202.6 48)">0.5 ±50</text>
<text x="60.6" y="52.1">60 ±20</text>
<text x="151.2" y="48.1" transform="rotate(-90 151.2 48.1)">2.6</text>
<text x="58.1" y="58.1">55 ±20</text>
<text x="55.6" y="64.1">50 ±20</text>
<text x="53.1" y="70.1">45 ±20</text>
<text x="50.6" y="76.1">40 ±20</text>
<text x="142.4" y="73.6" transform="rotate(-90 142.4 73.6)">7.7 ±100</text>
<text x="170.3" y="73.1" transform="rotate(62 170.3 73.1)">100°</text>
<text x="197.2" y="74.5" transform="rotate(-90 197.2 74.5)">3 ±50</text>
<text x="48.1" y="82.1">35 ±20</text>
<text x="189.6" y="81.3">M1.4</text>
<text x="45.6" y="88.1">30 ±20</text>
<text x="43.1" y="94.1">25 ±20</text>
<text x="167.2" y="94.5">5 ±50</text>
<text x="40.6" y="100.1">20 ±20</text>
<text x="38.1" y="106.1">15 ±20</text>
<text x="138.6" y="107.7">+20</text>
<text x="35.6" y="112.1">10 ±20</text>
<text x="130.8" y="112.1">2.8</text>
<text x="141.4" y="112.2">0</text>
<text x="34.6" y="118.1">5 ±20</text>
<text x="21.7" y="132.1" transform="rotate(-30 21.7 132.1)">+50</text>
<text x="26.4" y="134.6" transform="rotate(-30 26.4 134.6)">0</text>
<text x="189.6" y="135.5" transform="rotate(-90 189.6 135.5)">8.6</text>
<text x="14.8" y="141.3" transform="rotate(-30 14.8 141.3)">R1.4</text>
<text x="158.6" y="139.3" transform="rotate(-90 158.6 139.3)">13.7</text>
<text x="68.7" y="149.3">+35</text>
<text x="137.6" y="144.6" transform="rotate(-90 137.6 144.6)">0</text>
<text x="167" y="146.6">6</text>
<text x="181.1" y="146.1" transform="rotate(-90 181.1 146.1)">4.6</text>
<text x="12.1" y="153.9">1.6 ±200</text>
<text x="60.9" y="153.7">2.5 +20</text>
<text x="142" y="154" transform="rotate(-90 142 154)">5.8 -150</text>
<text x="166.1" y="154.2">8.5</text>
<text x="82.6" y="162">1.8 +30</text>
<text x="90.4" y="157.5">+45</text>
<text x="143.1" y="172.3">M 1.4</text>
<text x="74.3" y="187.8">96 ±200</text>
<text x="66.1" y="260">I</text>
</g>
<g font-size="3.5" fill="#00f">
<text x="31.7" y="210">Dimension in bracket are auxiliary dimension without consideration of tolerance</text>
<text x="176.6" y="251.1">T.V.N</text>
<text x="175.6" y="256.6">CODY</text>
<text x="175.6" y="267">CODY</text>
</g>
<g font-size="3.5">
<text x="74.2" y="244.7">Chg.Nr.</text>
<text x="122.2" y="244.7">Change</text>
<text x="177.4" y="244.7">Date</text>
<text x="192.4" y="244.7">Signed</text>
<text x="140.8" y="250.9">Scale</text>
<text x="158" y="250.9">Drawn</text>
<text x="55.3" y="253.5">Material:</text>
<text x="155.6" y="256.4">Checked</text>
<text x="55.3" y="259.8">Type:</text>
<text x="91.3" y="259.8">Group</text>
<text x="154.9" y="266.9">Approved</text>
</g>
<g font-size="2.8">
<text x="7" y="218.4">Qty</text>
<text x="6.2" y="224.5">Type</text>
<text x="18.2" y="224.5">I</text>
<text x="6.8" y="233.7">Max. Deviation tolerated.</text>
<text x="8.8" y="229.4">Tolerances in um = 1/1000 mm</text>
<text x="6.8" y="238.1">Dimensional:</text>
<text x="6.6" y="242.8">Max. Deviation tolerated.</text>
<text x="6.8" y="247.1">Angular :</text>
<text x="7.6" y="252.9">* Sweeping attack max:</text>
<text x="11.2" y="256.7">Lateral runout max:</text>
<text x="6.3" y="269.5">Prevailing Surface finish</text>
<text x="6.9" y="278.3">Surface treatment</text>
<text x="6.9" y="286.7">Heat treatment</text>
<text x="53.4" y="290.9">Assembly Number:-</text>
</g>
<text font-size="2.8" fill="#00f" x="74.1" y="253.5">Anticorodal B</text>
<g font-size="2.5" fill="#00f">
<text x="18.4" y="218.3">-</text>
<text x="27.3" y="237.9">20 um</text>
<text x="21.1" y="247.1">-</text>
<text x="41.7" y="256.6">20 um</text>
<text x="41.7" y="252.9">20 um</text>
<text x="8.3" y="282.6">-</text>
</g>
<g font-size="2.5">
<text x="5.8" y="261.4">Without * Sweeping attack max:-</text>
<text x="5.8" y="265.4">Without</text>
<text x="18.5" y="265.3">Lateral runout max:</text>
</g>
</svg>
